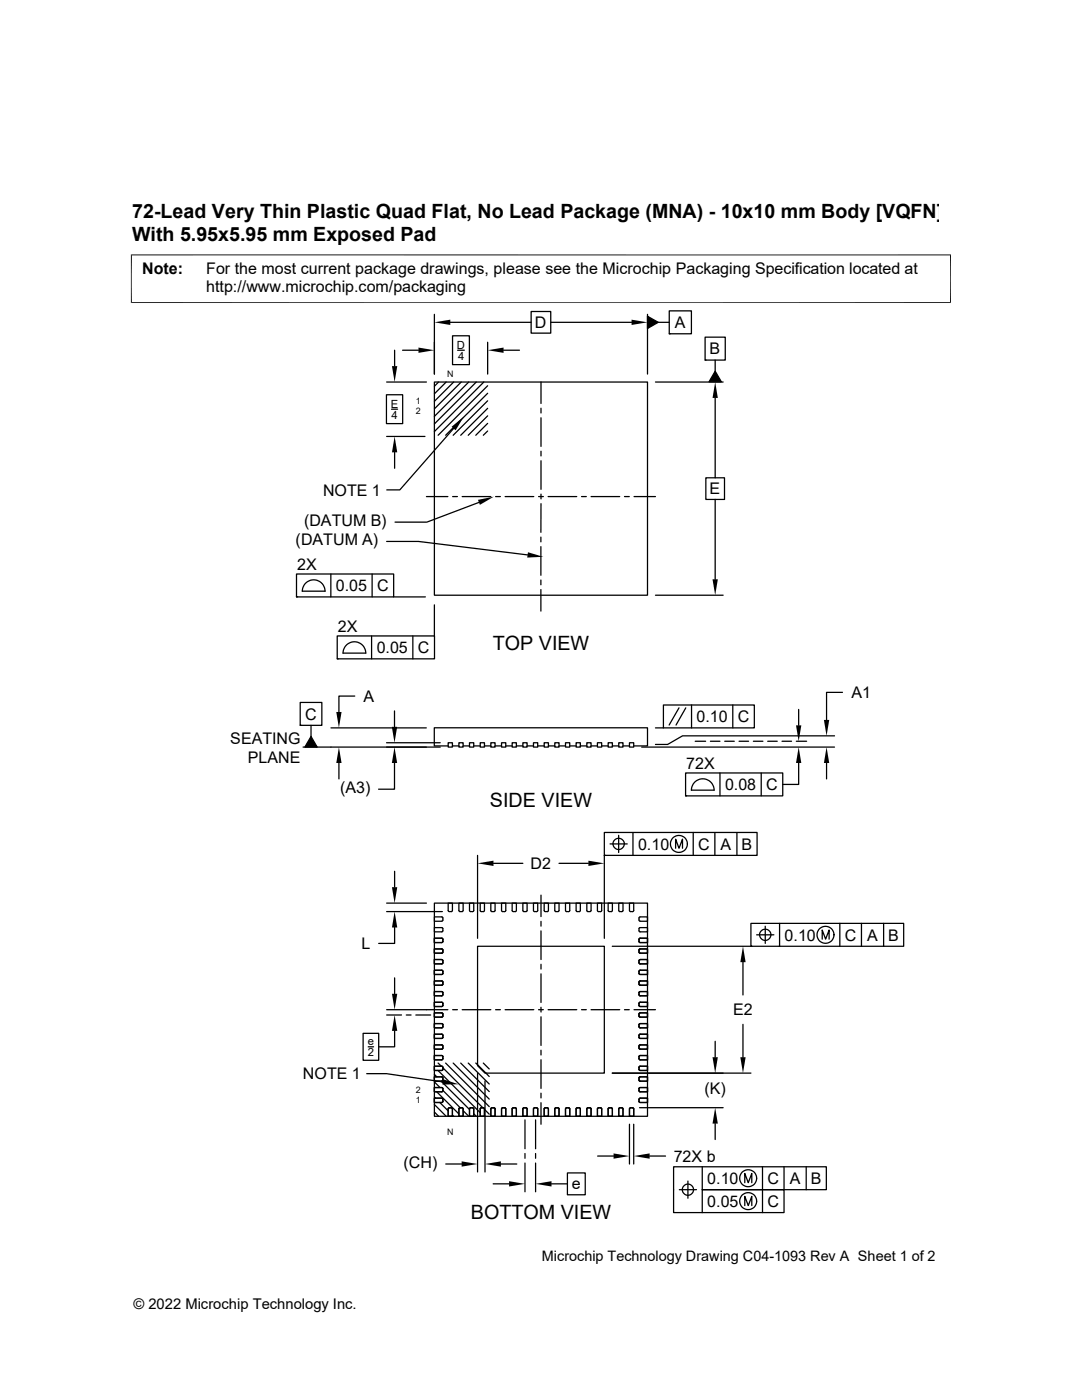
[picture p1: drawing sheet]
<svg xmlns="http://www.w3.org/2000/svg" width="216mm" height="279mm" viewBox="0 0 216 279" stroke-linecap="round" stroke-linejoin="round" font-family="sans-serif">
<g fill="none" stroke="#000" stroke-width=".25">
<path d="M77.1 78.8h3.2v5.7h-3.2zM77.2 76.2h7.9M78.7 69.9v3.2M80.3 69.9h3.2M86.7 62.7v12M86.7 76.2h42.5v42.6h-42.5zM87.5 76.2l-.8 .9M89 76.2l-2.3 2.4M89.9 64.3h16.1M90.3 67h3.4v5.8h-3.4zM90.5 76.2l-3.8 3.9M91.3 69.9h1.3"/>
<path d="M92 76.2l-5.3 5.4M93.5 76.2l-6.8 6.9M95 76.2l-8.3 8.4M96.5 76.2l-9.8 9.9M97.3 78.5l-8.4 8.4M97.3 77l-9.9 9.9M97.3 80l-6.9 6.9M97.3 68.3v6.4M100.5 69.9h3.2M106 62.2h3.9v4.3h-3.9zM107.9 76.2v4.3M109.9 64.3h16.1"/>
<path d="M129.2 63.1l2.1 1.2-2.1 1.3zM129.2 62.7v12M130.8 76.2h13.5M131.3 64.3h2.2M133.5 62h4.5v4.6h-4.5zM133.5 66.6h.1M140.7 67.3h4v4.6h-4zM140.7 71.9h.1M142.7 74.1l1.2 2.1h-2.4zM142.7 71.9v2.2M142.7 79.4v16M77.2 87.1h7.6"/>
<path d="M78.1 81.7h1.2M78.7 90.3v3.2M85.1 99.1h4.3M90.3 99.1h1M90.5 85.5l-10.7 12.3h-2.6M92.2 99.1h5.7M97.3 81.5l-5.4 5.4M97.3 83l-3.9 3.9M97.3 84.5l-2.4 2.4M97.3 86l-.9 .9M98.9 99.1h.9M100.8 99.1h5.7"/>
<path d="M107.5 99.1h.9M107.9 81.5v.9M107.9 83.4v5.7M107.9 90v1M107.9 91.9v5.8M107.9 98.6v1M109.4 99.1h5.7M116 99.1h1M117.9 99.1h5.8M124.6 99.1h1M126.5 99.1h4.3M140.8 95.4h3.8v4.3h-3.8z"/>
<path d="M142.7 99.7v15.9M59.2 114.6h19.3v4.5h-19.3zM59.2 119.1h.1M64.9 118a2.26 2.26 0 0 0-2.3-2.3 2.26 2.26 0 0 0-2.3 2.3h4.6M66 114.6v4.5M74.3 114.6v4.5M77.2 108.1h6.3l21.8 2.6M78.5 119.1h6.4M95.6 100.3l-10.4 3.9h-6.4M107.9 107.2v.9M107.9 109.1v5.7M107.9 115.8v.9"/>
<path d="M107.9 117.7v4.3M107.9 100.5v5.7M130.8 118.8h13.5M67.3 126.9h19.4v4.6h-19.4zM67.3 131.5h.1M69.2 128.6a2.27 2.27 0 0 1 2.5-.3 2.27 2.27 0 0 1 1.3 2h-4.5l.2-.9zM70.8 138.9h-3.2v3.2M74.1 126.9v4.6M82.4 126.9v4.6M86.7 120.7v6.2M168.1 138.2h-3.2v5.5M59.9 140.2h4.3v4.6h-4.3z"/>
<path d="M59.9 144.8h.1M60.5 149.1h27.3M62.1 144.8v2.2M62.1 147l1.2 2.1h-2.5zM66 145.3h19.1M67.6 152.3v3.1M77.1 148.2h10.7M78.7 152.3v5.2h-3.2M78.7 141.9v3.2M89.4 148.9h-2.7v-3.7h42.5v3.7h-2.8M89.4 148.2h.9v.9h-.9zM90.3 148.9h1.3"/>
<path d="M91.6 148.2h.8v.9h-.8zM92.4 148.9h1.3M93.7 148.2h.8v.9h-.8zM94.5 148.9h1.3M95.8 148.2h.9v.9h-.9zM96.7 148.9h1.2M97.9 148.2h.9v.9h-.9zM98.8 148.9h1.3M100.1 148.2h.8v.9h-.8zM100.9 148.9h1.3M102.2 148.2h.8v.9h-.8zM103 148.9h1.3"/>
<path d="M104.3 148.2h.9v.9h-.9zM105.2 148.9h1.2M106.4 148.2h.9v.9h-.9zM107.3 148.9h1.3M108.6 148.2h.8v.9h-.8zM109.4 148.9h1.3M110.7 148.2h.8v.9h-.8zM111.5 148.9h1.3M112.8 148.2h.9v.9h-.9zM113.7 148.9h1.3M115 148.2h.8v.9h-.8zM115.8 148.9h1.3"/>
<path d="M117.1 148.2h.8v.9h-.8zM117.9 148.9h1.3M119.2 148.2h.9v.9h-.9zM120.1 148.9h1.2M121.3 148.2h.9v.9h-.9zM122.2 148.9h1.3M123.5 148.2h.8v.9h-.8zM124.3 148.9h1.3M125.6 148.2h.8v.9h-.8zM128 149.1h38.5M130.8 145.3h1.6M132.4 140.7h18.1v4.6h-18.1z"/>
<path d="M135.5 141.3l-2 3.4M136.8 154.3h19.4v4.5h-19.4zM136.8 158.8h.1M136.8 141.3l-1.9 3.4M137.9 157.7h4.6M138 157.7a2.26 2.26 0 0 1 2.2-2.3 2.26 2.26 0 0 1 2.3 2.3M138 140.7v4.6M138.7 147.9h2.1M141.8 147.9h1.9M143.7 154.3v4.5M144.6 147.9h1.9M146.2 140.7v4.6"/>
<path d="M147.5 147.9h1.9M150.3 147.9h1.9M151.9 154.3v4.5M153.2 147.9h1.9M156 147.9h1.9M158.9 147.9h2.1M159.4 152.3v4.2h-3.2M159.4 141.6v3.2M164.9 152.3v3.1M166.5 146.9h-30.3l-3 1.7h-2.4M78.7 173.9v3.2M95.3 170.7v16.6"/>
<path d="M98.5 172.3h5.8M107.9 178.6v4.3M111.5 172.3h5.9M120.6 170.7v16.6M120.6 166.1h30.5v4.6h-30.5zM120.6 170.7h.1M121.7 168.4h3.5M123.4 166.7v3.4M124.6 168.4a1.13 1.13 0 0 1-1.6 1 1.13 1.13 0 0 1-.3-1.9 1.13 1.13 0 0 1 1.8 .5l.1 .4M126.3 166.1v4.6M134.8 169.3v-1.8l.7 1.8 .7-1.8v1.8M138.3 166.1v4.6"/>
<path d="M142.6 166.1v4.6M147 166.1v4.6M77.2 181.9h11.1M77.2 180.2h7.9M78.7 185.1v3.2h-3.1M78.7 195.2v3.1M86.7 197.9h1.5l.1 .7-.1 .1h-1.5zM86.7 195.8h1.5l.1 .7-.1 .1h-1.5zM86.7 193.6l1.5 .1 .1 .7-.1 .1h-1.5zM86.7 191.5h1.5l.1 .7-.1 .2h-1.5zM86.7 189.4h1.5l.1 .7-.1 .1h-1.5zM86.7 187.2l1.5 .1 .1 .7-.1 .1h-1.5z"/>
<path d="M86.7 185.1h1.5l.1 .7-.1 .2h-1.5zM86.7 180.2h42.5v42.6h-42.5zM88.2 183.8l.2-.2-.2-.6h-1.5v.9h1.5M89.4 180.2h.9v1.5l-.2 .2-.6-.1zM91.6 180.2h.8v1.5l-.1 .2-.7-.1zM93.7 180.2h.8v1.5l-.1 .2-.7-.1zM95.3 188.8h25.3v25.4h-23.8l-1.5-1.5zM95.8 180.2h.9v1.5l-.2 .2-.7-.1zM97.9 180.2h.9v1.5l-.1 .2-.7-.1zM100.1 180.2h.8v1.5l-.1 .2-.7-.1zM102.2 180.2h.8v1.5l-.1 .2-.7-.1zM104.3 180.2h.9v1.5l-.1 .2-.7-.1z"/>
<path d="M106.4 180.2h.9v1.5l-.1 .2-.7-.1zM107.9 183.9v.9M107.9 185.8v5.7M107.9 192.4v1M107.9 194.4v5.7M108.6 180.2h.8v1.5l-.1 .2-.7-.1zM110.7 180.2h.8v1.5l-.1 .2-.7-.1zM112.8 180.2h.9v1.5l-.1 .2-.7-.1zM115 180.2h.8v1.5l-.1 .2-.7-.1zM117.1 180.2h.8v1.5l-.1 .2-.7-.1zM119.2 180.2h.9v1.5l-.2 .2-.7-.1zM121.3 180.2h.9v1.5l-.1 .2-.7-.1z"/>
<path d="M122.2 188.8h27.6M123.5 180.2h.8v1.5l-.1 .2-.7-.1zM125.6 180.2h.8v1.5l-.1 .2-.7-.1zM127.6 198l1.6-.1v.8h-1.6l-.1-.2zM127.6 195.8h1.6v.8h-1.6l-.1-.2zM127.6 193.7l1.6-.1v.9h-1.6l-.1-.2zM127.6 191.6l1.6-.1v.9l-1.6-.1-.1-.1zM127.6 189.4h1.6v.8h-1.6l-.1-.2zM127.6 187.3l1.6-.1v.9h-1.6l-.1-.2zM127.6 185.2l1.6-.1v.9l-1.6-.1-.1-.1zM127.7 183.8l-.2-.2 .1-.6h1.6v.9h-1.5M148.3 192v6.6"/>
<path d="M149.8 184.3h30.5v4.5h-30.5zM149.8 188.8h.1M151 186.6h3.4M151.6 186.6a1.14 1.14 0 0 1 1.1-1.2 1.14 1.14 0 0 1 1.1 1.2M151.6 186.6a1.12 1.12 0 0 0 1.1 1.1 1.12 1.12 0 0 0 1.1-1.1M152.7 184.8v3.5M155.6 184.3v4.5M164.1 187.4v-1.8l.6 1.8 .7-1.8v1.8M167.6 184.3v4.5M171.9 184.3v4.5M176.3 184.3v4.5M72.5 206.2h3.1v5.4h-3.1z"/>
<path d="M73.2 214.3h3.9l11.3 1.6M73.5 208.9h1M77.2 202.6h2.9M77.2 201.5h12.2M78.7 205.7v3.2h-3.1M81.1 202.6h.9M83 202.6h2.9M86.7 214.4l.5 .5M86.7 215.9l1.1 1.1M86.7 217l1.5 .1 .1 .7-.1 .1h-1.5zM86.7 214.9h1.5l.1 .7-.1 .2h-1.5zM86.7 212.8h1.5l.1 .7-.1 .1h-1.5z"/>
<path d="M86.7 210.7h1.5l.1 .7-.1 .1h-1.5zM86.7 208.5l1.5 .1 .1 .7-.1 .1h-1.5zM86.7 206.4h1.5l.1 .7-.1 .1h-1.5zM86.7 204.3h1.5l.1 .7-.1 .1h-1.5zM86.7 202.1l1.5 .1 .1 .7-.1 .1h-1.5zM86.7 200h1.5l.1 .7-.1 .2h-1.5zM86.7 218.9l.2 .3M87.1 217.9l4.5 4.4M87.4 213.6l8.4 8.5M87.4 212.2l.7 .6M88 215.8l5.7 5.6M88.2 219.2h-1.5v.8h1.5l.2-.6-.2-.2"/>
<path d="M88.4 213.1l8 8M88.4 217.6l3.4 3.5M88.9 212.2l8.7 8.7M90.3 201.5h1M90.4 212.2l7.2 7.2M91.9 212.2l5.7 5.6M92.2 201.5h5.7M93.4 212.2l4.2 4.1M94.9 212.2l2.7 2.6M95.3 214.2v19.7M96.4 212.2l1.2 1.1M96.8 215.8v18.1"/>
<path d="M98.9 201.5h.9M100.8 201.5h5.7M107.5 201.5h.9M107.9 201v1M107.9 202.9v5.7M107.9 209.6v.9M107.9 211.5v5.7M107.9 218.2v.9M109.4 201.5h5.7M116 201.5h1M117.9 201.5h5.8M122.2 214.2h27.6"/>
<path d="M124.6 201.5h1M126.5 201.5h4.3M127.6 217.1l1.6-.1v.9h-1.6l-.1-.2zM127.6 215l1.6-.1v.9h-1.6l-.1-.2zM127.6 212.9l1.6-.1v.8h-1.6l-.1-.2zM127.6 210.7h1.6v.8h-1.6l-.1-.2zM127.6 208.6l1.6-.1v.9h-1.6l-.1-.2zM127.6 206.5l1.6-.1v.8h-1.6l-.1-.2zM127.6 204.3h1.6v.8h-1.6l-.1-.2zM127.6 202.2l1.6-.1v.9h-1.6l-.1-.2zM127.6 200.1l1.6-.1v.9h-1.6l-.1-.2zM127.7 219.2h1.5v.8h-1.6l-.1-.6 .2-.2"/>
<path d="M142.7 207.8v3.2M148.3 204.4v6.6M86.7 220.4l2.3 2.4M86.7 221.9l.8 .9M87.8 220l1.6 1.7M88.9 232.3h3.2M89.5 221.1h.6l.2 .1v1.6h-.9zM90.3 222.5l.2 .3M91.6 221.1h.6l.2 .1v1.6h-.8zM92.4 221.7l1.1 1.1M93.7 221.1h.6l.2 .1v1.6h-.8zM94.5 222.3l.5 .5"/>
<path d="M95.9 221.1h.6l.1 .1 .1 1.6h-.9zM96.7 221.4l.9 1M98 221.1h.6l.2 .1v1.6h-.9zM98.4 236.3h3.2M99.9 232.3h3.2M100.1 221.1h.6l.2 .1v1.6h-.8zM102.3 221.1h.5l.2 .1v1.6h-.8zM104.4 221.1h.6l.2 .1v1.6h-.9zM104.8 223.5v5.8M104.8 230.2v1M104.8 232.1v5.7M106.5 221.1h.6l.2 .1v1.6h-.9z"/>
<path d="M106.9 223.5v5.8M106.9 230.2v1M106.9 232.1v5.7M107.9 220.1v4.3M108.6 221.1h.6l.2 .1v1.6h-.8zM110 236.3h3.2M110.8 221.1h.5l.2 .1v1.6h-.8zM112.9 221.1h.6l.2 .1v1.6h-.9zM113.2 234.1h3.6v4.3h-3.6zM115 221.1h.6l.2 .1v1.6h-.8zM117.2 221.1h.5l.2 .1v1.6h-.8zM119.3 230.7h3.1"/>
<path d="M119.3 221.1h.5l.2 .1 .1 1.6h-.9zM121.4 221.1h.6l.2 .1v1.6h-.9zM123.5 221.1h.6l.2 .1v1.6h-.8zM125.6 224.4v7.9M125.7 221.1h.5l.2 .1v1.6h-.8zM126.4 224.4v7.9M127.6 221.1h16.7M129.6 230.7h3.2M135.6 237.4h3.4M137.3 235.7v3.4M140.1 232.9v4.5h16.3v4.6h-22v-9.1h30.5v4.5h-24.8v4.6M142.7 224.2v3.2"/>
<path d="M148.6 236v-1.8l.7 1.8 .7-1.8v1.8M152.1 232.9v9.1M156.4 232.9v4.5M160.9 232.9v4.5M148.6 240.6v-1.8l.7 1.8 .7-1.8v1.8"/>
<circle cx="135.5" cy="168.4" r="1.69"/>
<circle cx="164.7" cy="186.6" r="1.69"/>
<circle cx="137.3" cy="237.4" r="1.12"/>
<circle cx="149.3" cy="235.1" r="1.69"/>
<circle cx="149.3" cy="239.7" r="1.69"/>
</g>
<g fill="#000">
<path d="M78.2 73.1h1.1l-.6 3.1zM83.5 69.4l3.2 .5-3.2 .5zM86.7 64.3l3.2-.5v1.1zM97.3 69.9l3.2-.5v1zM126 63.8l3.2 .5-3.2 .6zM129.2 63.1l2.1 1.2-2.1 1.3zM142.7 76.2l.5 3.2h-1zM142.7 74.1l1.2 2.1h-2.4zM78.7 87.1l.6 3.2h-1.1zM90.1 85.2l2.5-2.1-1.7 2.8zM95.4 99.8l3.1-.7-2.7 1.7zM105.3 110.2l3.1 .9-3.2 .2z"/>
<path d="M142.2 115.6h1l-.5 3.2zM62.1 147l1.2 2.1h-2.5zM67.6 149.1l.6 3.2h-1.1zM67.1 142.1h1.1l-.6 3.2zM78.2 145.1h1l-.5 3.1zM78.7 149.1l.5 3.2h-1zM159.4 149.1l.5 3.2h-1.1zM158.8 144.8h1.1l-.5 3.1zM164.9 149.1l.6 3.2h-1.1zM164.4 143.7h1.1l-.6 3.2zM78.2 177.1h1.1l-.6 3.1zM95.3 172.3l3.2-.5v1z"/>
<path d="M117.4 171.8l3.2 .5-3.2 .5zM78.2 198.3h1.1l-.6 3.2zM78.7 181.9l.6 3.2h-1.1zM148.3 188.8l.5 3.2h-1.1zM78.7 202.6l.6 3.1h-1.1zM88.4 215.4l3.1 1-3.2 .1zM142.2 211h1l-.5 3.2zM147.7 211h1.1l-.5 3.2zM92.1 231.8l3.2 .5-3.2 .5zM96.8 232.3l3.1-.5v1zM101.6 235.7l3.2 .6-3.2 .5zM106.9 236.3l3.1-.6v1.1z"/>
<path d="M122.4 230.2l3.2 .5-3.2 .5zM126.4 230.7l3.2-.5v1zM142.7 221.1l.5 3.1h-1z"/>
</g>
<path d="M26.1 50.9h163.7M26.2 50.8v9.7M189.7 50.8v9.7M26.1 60.4h163.7" fill="none" stroke="#000" stroke-width=".2"/>
<g font-size="3.9">
<text x="26.4" y="43.5">72-Lead Very Thin Plastic Quad Flat, No Lead Package (MNA) - 10x10 mm Body [VQFN]</text>
<text x="26.4" y="48">With 5.95x5.95 mm Exposed Pad</text>
<text x="98.3" y="129.7">TOP VIEW</text>
<text x="97.8" y="161">SIDE VIEW</text>
<text x="93.9" y="243.2">BOTTOM VIEW</text>
</g>
<g font-size="3.2">
<text x="28.4" y="54.6">Note:</text>
<text x="41.1" y="58.3">http://www.microchip.com/packaging</text>
<text x="41.1" y="54.6">For the most current package drawings, please see the Microchip Packaging Specification located at</text>
<text x="106.7" y="65.5">D</text>
<text x="134.7" y="65.5">A</text>
<text x="141.6" y="70.7">B</text>
<text x="64.5" y="98.9">NOTE 1</text>
<text x="141.6" y="98.7">E</text>
<text x="60.7" y="105">(DATUM B)</text>
<text x="59" y="108.9">(DATUM A)</text>
<text x="59.3" y="113.7">2X</text>
<text x="67" y="118">0.05</text>
<text x="75.2" y="118">C</text>
<text x="67.4" y="126.1">2X</text>
<text x="75.2" y="130.3">0.05</text>
<text x="83.4" y="130.3">C</text>
<text x="60.9" y="143.6">C</text>
<text x="72.6" y="140.1">A</text>
<text x="169.9" y="139.3">A1</text>
<text x="46" y="148.4">SEATING</text>
<text x="139" y="144.1">0.10</text>
<text x="147.2" y="144.1">C</text>
<text x="49.5" y="152.2">PLANE</text>
<text x="136.9" y="153.5">72X</text>
<text x="67.9" y="158.3">(A3)</text>
<text x="144.7" y="157.7">0.08</text>
<text x="152.9" y="157.7">C</text>
<text x="105.9" y="173.4">D2</text>
<text x="127.3" y="169.6">0.10</text>
<text x="139.3" y="169.6">C</text>
<text x="143.8" y="169.6">A</text>
<text x="148" y="169.6">B</text>
<text x="72.1" y="189.4">L</text>
<text x="156.6" y="187.7">0.10</text>
<text x="168.6" y="187.7">C</text>
<text x="173" y="187.7">A</text>
<text x="177.2" y="187.7">B</text>
<text x="146.3" y="202.6">E2</text>
<text x="60.5" y="215.4">NOTE 1</text>
<text x="140.5" y="218.4">(K)</text>
<text x="80.5" y="233.1">(CH)</text>
<text x="134.4" y="231.8">72X b</text>
<text x="114.1" y="237.4">e</text>
<text x="141.1" y="236.3">0.10</text>
<text x="153.1" y="236.3">C</text>
<text x="157.6" y="236.3">A</text>
<text x="161.8" y="236.3">B</text>
<text x="141.1" y="240.9">0.05</text>
<text x="153.1" y="240.9">C</text>
</g>
<g font-size="2.9">
<text x="108.1" y="251.7">Microchip Technology Drawing C04-1093 Rev A Sheet 1 of 2</text>
<text x="26.6" y="261.3">© 2022 Microchip Technology Inc.</text>
</g>
<g font-size="2.2">
<text x="91.1" y="69.6">D</text>
<text x="91.4" y="71.8">4</text>
<text x="78" y="81.4">E</text>
<text x="78.1" y="83.5">4</text>
<text x="73.4" y="208.6">e</text>
<text x="73.4" y="210.8">2</text>
</g>
<g font-size="1.8">
<text x="89.2" y="75.3">N</text>
<text x="83" y="80.6">1</text>
<text x="83" y="82.7">2</text>
<text x="83" y="220.2">1</text>
<text x="83" y="218.1">2</text>
<text x="89.2" y="226.5">N</text>
</g>
</svg>
